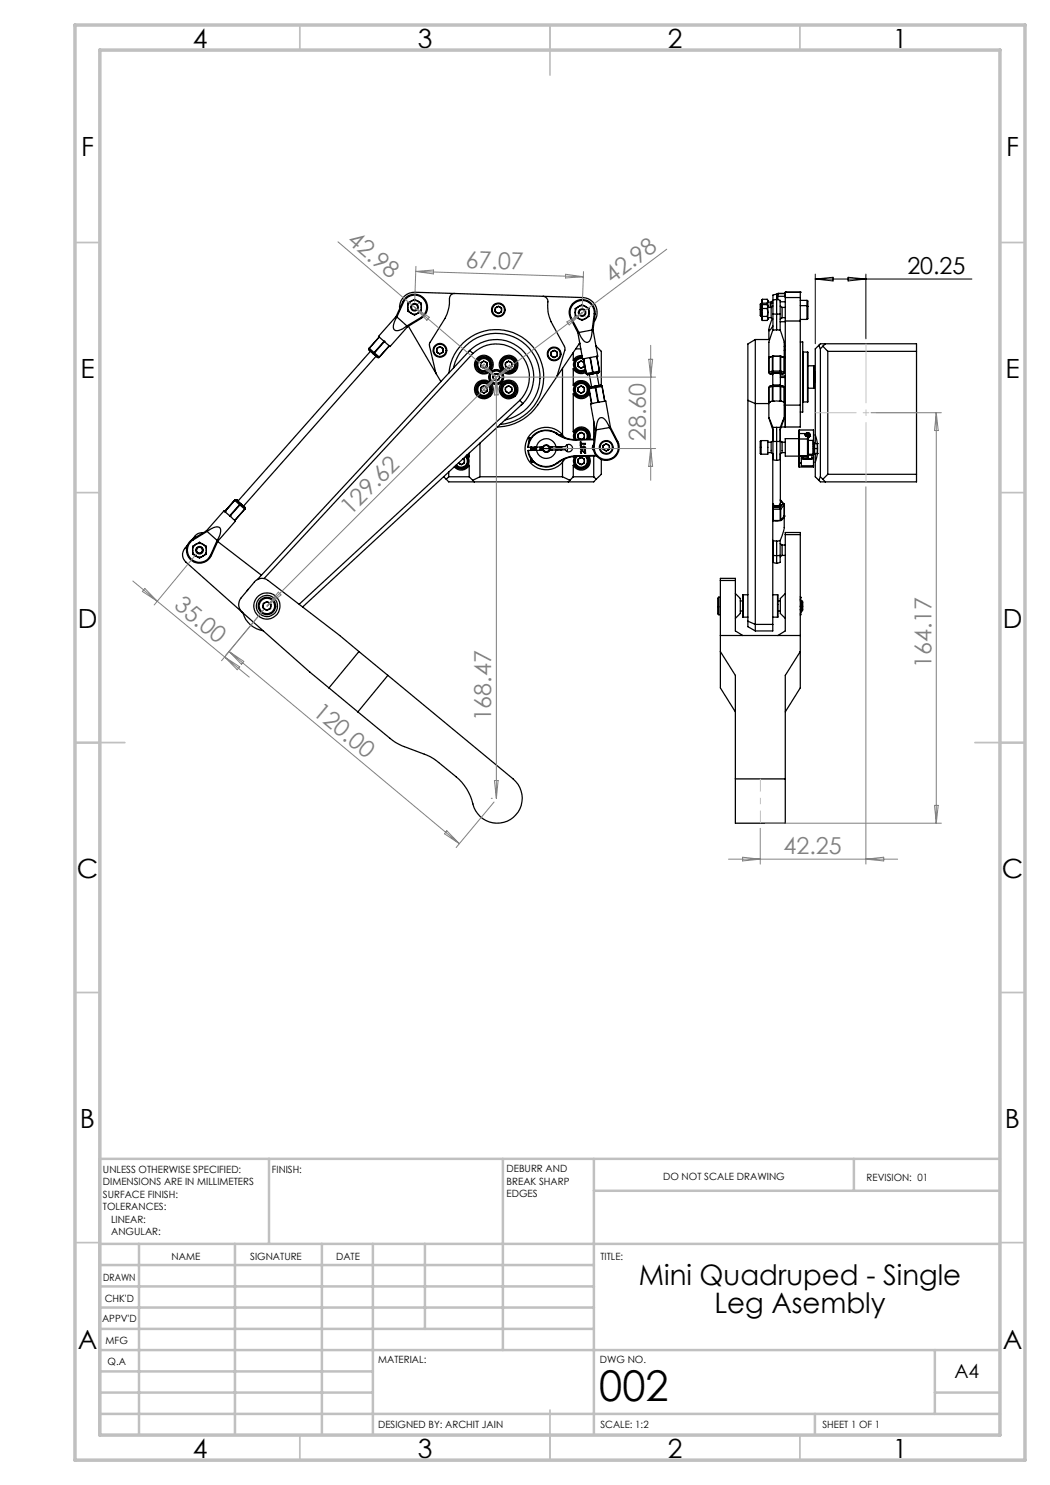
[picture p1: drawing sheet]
<svg xmlns="http://www.w3.org/2000/svg" width="210mm" height="297mm" viewBox="0 0 210 297" stroke-linecap="round" stroke-linejoin="round" font-family="sans-serif">
<g fill="none" stroke="#000" stroke-width=".25">
<path d="M90.9 58.7a1.11 1.11 0 0 0-1 1.6l-.2 1.5-.7 1.9-3.1 5.2 1.3 5.9M108.6 59.3a1.15 1.15 0 0 1 .9 1.6l.1 1.5 .6 1.9 2.8 5.3v.4l-1.7 5.5M152.5 59.9l-.1 .4M152.5 59.9h.9M153.4 59.9l.2 .4M155.3 58.8l-.7 .2v1.1M155.3 59.9l.7 .2v2.7M155.3 59.9l-.7 .2M155.3 58.8v1.1M155.3 59.9v2.9M155.3 58.8l.3 .1M155.6 59.3v.6"/>
<path d="M155.6 58.7h.1M155.6 58.7h1.5M155.6 59.3h1.5M155.6 58.7v.6M157.1 59.5v4.7M157.1 58.5h.1M157.1 58.5h3M157.1 58.5v1M157.1 59.5h3M160.1 59.5v4.7M160.1 58.5h.1M160.1 58.5v1"/>
<path d="M73.8 69.6l.1 .1M73.8 69.6l.1 .4M73.8 70l.8 .8M73.9 69.7v.3M73.9 70l.8 .7M73.9 69.7l.9 .8M73.9 70h-.1M74.1 70.3l-26.5 29.9M74.6 70.8l.9 .7M74.7 70.7l.8 .8M74.7 70.7l-.1 .1M74.8 70.5l.1 .1"/>
<path d="M74.8 70.5l-.1 .2M74.9 70.6l-.2 .1M74.9 70.6l.9 .8M75.2 71.3l-26.5 29.9M75.8 67.4h.1M75.8 67.4l-2 2.2M75.8 71.4l-.3 .1M75.8 67.4l1 .9M75.8 71.4h.1M75.8 67.4l-1.9 2.3M75.9 71.4l-.4 .1M76.8 68.3h.1"/>
<path d="M76.8 68.3l-2 2.2M76.9 68.3l.9 .9M76.9 68.3l-2 2.3M77.8 69.2h.1M77.8 69.2l-2 2.2M77.9 69.2l-2 2.2M79.2 63.3l-3.5 4 .1 .1M79.2 63.3l.2 .1M79.4 63.4l-.7 1.4a.89 .89 0 0 0 .2 1.2 .89 .89 0 0 0 1.2 0l1.3-.8M79.4 63.4l2 1.8M79.9 61.7a3 3 0 0 1 3.1-3.2l33.5 1a2.98 2.98 0 0 1 2.6 1.7 2.98 2.98 0 0 1-.3 3.1M80.5 60.4l.2 .1"/>
<path d="M80.5 60.4a2.6 2.6 0 0 1 4.1-.9 2.6 2.6 0 0 1-.4 4.2M80.5 60.4l-1.3 2.9M80.7 60.5a2.43 2.43 0 0 1 3.8-.9 2.43 2.43 0 0 1-.3 3.9M80.7 60.5l-1.3 2.9M81.4 65.2l.1 .1M81.5 61.5v.7l.7 .4M81.5 61.5a1.62 1.62 0 0 0 .7 1.1M81.5 65.3l-3.5 4-.1-.1M81.7 65.2l5.5 9.6M82.2 60.3a1.47 1.47 0 0 0-.7 1.2M82.2 60.3l-.7 .3v.9M82.2 60.3a1.43 1.43 0 0 1 1.4 0"/>
<path d="M82.2 60.3l.7-.4 .7 .4M82.2 62.6a1.43 1.43 0 0 0 1.4 0M82.2 62.6l.7 .4 .7-.4M83.6 60.3l.7 .3v.9M83.6 60.3a1.34 1.34 0 0 1 .7 1.2M84.2 63.5v.2M84.2 63.5l-2.8 1.7M84.2 63.7l-2.7 1.6M84.3 61.5a1.45 1.45 0 0 1-.7 1.1M84.3 61.5v.7l-.7 .4M87.2 74.8l1 1.5M87.3 69.7l.7-.4 .6 .4v.7l-.7 .4-.6-.4z"/>
<path d="M89.8 74.6a9.5 9.5 0 0 1 9.7-8.7 9.5 9.5 0 0 1 9.2 9.2 9.5 9.5 0 0 1-8.7 9.8M90.7 73.6a8.8 8.8 0 0 1 14.8-4.4 8.8 8.8 0 0 1-4.5 14.8M93.9 70.1a7.5 7.5 0 0 1 10.7 0 7.5 7.5 0 0 1 0 10.6M93.9 70.1l-.3 .4M93.9 70.1l.7 .6M93.9 70.1l-42.4 45.8M94.6 70.7a6.6 6.6 0 0 1 9.3 0 6.6 6.6 0 0 1 .1 9.4M94.6 70.7l-41.8 45M96.1 77.5l.6-.4 .7 .4v.7l-.6 .4-.7-.3zM96.1 72.6l.6-.4 .7 .3v.8l-.6 .4-.7-.4zM99 74.7l.7 .1 .3 .7-.5 .6-.7-.1-.3-.7zM99.1 61.6l.6-.4 .6 .4v.8l-.6 .3-.7-.4z"/>
<path d="M101.1 72.6l.6-.4 .6 .3 .1 .8-.7 .4-.6-.4zM101.1 77.5l.6-.4 .6 .4 .1 .7-.7 .4-.6-.3zM110.2 70.4l.6-.3 .7 .3-.1 .8-.6 .3-.6-.4zM111.3 75.5l-3.8 5.5a10.1 10.1 0 0 1-8 4.4M112.5 73.7v13.3M114.1 63.7l1.5 2.8M114.3 63.7h-.2M114.3 63.7l1.5 2.8M114.7 73.8l.5 .2M114.7 78.8l.5 .3M114.7 77a1.84 1.84 0 0 1 1.7-.9 1.84 1.84 0 0 1 1.6 1.3M114.7 73.8a1.81 1.81 0 0 0 2.5 .7"/>
<path d="M114.7 70.5v1.6M114.7 73.8v3.2M114.7 78.8v7.6M115 62.5a1.62 1.62 0 0 0 .7 1.2M115 62.5v.8l.7 .4M115.1 69.8h1.1M115.2 71.8l-.5 .3M115.2 71.8a1.57 1.57 0 0 0 0 2.2M115.2 76.8l-.5 .2M115.2 76.8a1.57 1.57 0 0 0 0 2.3M115.2 76.8a1.57 1.57 0 0 1 2.6 .8M115.2 74a1.53 1.53 0 0 0 1.9 .2"/>
<path d="M115.6 66.5l.9 5.3h.2M115.6 77.5l.6-.3 .7 .3v.8l-.7 .4-.6-.4zM115.7 61.3a1.47 1.47 0 0 0-.7 1.2M115.7 61.3l-.7 .4v.8M115.7 63.7l.7 .4 .7-.4M115.7 63.7a1.43 1.43 0 0 0 1.4 0M115.7 61.3a1.43 1.43 0 0 1 1.4 0M115.7 61.3l.7-.4 .7 .4M115.8 66.5h-.2M115.8 68.8h.2M116 68.6l-4.7 6.9M116.4 71.1a1.78 1.78 0 0 0-1.7 1"/>
<path d="M116.5 71.4h-.6l-.7 .4M116.5 71.5a1.37 1.37 0 0 0-1.6 1.7 1.37 1.37 0 0 0 2.2 .8M116.5 71.7a1.22 1.22 0 0 0-1.4 1.5 1.22 1.22 0 0 0 2 .6M116.7 71.8h.1M116.7 71.8l.5 2.9M116.7 71.8l.6 2.9M116.8 72.5l-.6-.3-.6 .3v.8l.6 .4 .7-.4v-.5M117.1 61.3l.7 .4v.8M117.1 61.3a1.34 1.34 0 0 1 .7 1.2M117.2 74.7h.1M117.2 74.7l.3 .2M117.3 74.7l.2 .2"/>
<path d="M117.8 77.7h.1M117.8 77.7l.5 3M117.8 62.5a1.45 1.45 0 0 1-.7 1.2M117.8 62.5v.8l-.7 .4M117.8 78a1.54 1.54 0 0 1-1 1.4 1.54 1.54 0 0 1-1.6-.3M117.8 77.7l.6 3M117.9 74.9l.4 2.5M117.9 78.6a1.81 1.81 0 0 1-1.6 1.1 1.81 1.81 0 0 1-1.6-.9M118 77.5l-.2 .2M118 77.4v.1M118 71.5h.1M118 71.5l-1.2 .3"/>
<path d="M118 71.5l.5 3M118.1 71.5l.5 3M118.4 66l-.2 1.6a.88 .88 0 0 1-.7 .9 .88 .88 0 0 1-1-.7l-.7-1.3M118.4 66l-2.6 .5M118.5 74.5l.1 .2M118.5 74.5h.1M118.5 74.5l-1.2 .2M118.6 74.5v.2M118.6 66l1 5.3h-.2M118.6 66h-.2M118.6 74.7l-1.1 .2M118.9 62.8h.1"/>
<path d="M118.9 62.8a2.43 2.43 0 0 0-2.9-2.7 2.43 2.43 0 0 0-1.7 3.6M118.9 62.8l-.5 3.2M119 62.8a2.61 2.61 0 0 0-3-2.9 2.61 2.61 0 0 0-1.9 3.8M119 62.8l-.4 3.2M119.1 77.3l.1 .2M119.1 77.3v.2M119.1 77.5l.5 3M119.1 77.2l-1.1 .3M119.1 77.5l-1.3 .2M119.1 77.2v.1M119.2 77.5h-.1M119.2 77.5l.5 3"/>
<path d="M119.2 69.2l1.1 1.1v6.8M119.2 69.2v.1M119.3 71.3l-1.2 .2M119.3 74.6l.5 2.5M119.3 71.3l.6 2.9M119.4 71.3h-.1M119.4 71.3l.5 2.9M119.7 74.5l-2.2 .4M119.7 74.5l-1.1 .2M119.9 74.2l-.2 .3M119.9 74.2h.1M119.9 74.2l-1.3 .3"/>
<path d="M120.2 77.1l.2 .2M120.2 77.1l-1.1 .2M120.2 77.1l-1.1 .1M120.4 77.3h.1M120.4 77.3l.5 3M120.4 77.3l-1.2 .2M120.4 77.3l.6 2.9M151.1 67.9v12.8M151.1 67.9l-1.5 .9v11.3M151.1 67.9h2.8M152 61.9v1.2l.2 .1M152.2 61.8v1.4"/>
<path d="M152.2 60.7v1.1M152.2 60.7l-.2 .2v1M152.2 61.8h.2M152.2 63.2h.2M152.2 61.8l-.2 .1M152.2 60.7h.2M152.4 61.3l.1 .4M152.4 63.7l.1 .4M152.4 62.5l.1 .8M152.4 62.5v1.2M152.4 61.3v1.2M152.4 61.1v.2"/>
<path d="M152.4 60.3l.1 .3M152.4 60.3v.8M152.5 60.9l-.1 .4M152.5 63.3l-.1 .4M152.5 61.7l-.1 .8M152.5 60.9l-.1 .2M152.5 61.7h.9M152.5 60.9h.9M152.5 64.1h.9M152.5 63.3h.9M152.5 60.6l-.1 .5M152.5 60.6h.9"/>
<path d="M153.4 63.3l.2 .4M153.4 60.9l.2 .4M153.4 61.7l.2 .8M153.4 60.9l.2 .2M153.4 60.6l.1 .5M153.6 62.5l-.2 .8M153.6 62.5v1.2M153.6 61.3l-.2 .4M153.6 61.3v1.2M153.6 63.7l-.2 .4M153.6 61.1v.2M153.6 60.3v.8"/>
<path d="M153.6 60.3l-.2 .3M153.6 63.5h.6M153.6 61.5h.6M153.6 60.4h.6M153.8 74.5l.2 .2M153.8 71.5h.1M153.8 71.5v3M153.8 77.5l-.1 3M153.8 66v1.9M153.8 77.5v6M154 74.7h.1M154 74.7v.1"/>
<path d="M154 74.8l.6 .1M154.2 60.6v.9M154.2 60.6l-.1 .1v.8M154.2 60.6h.4M154.2 63.5l.4 .3M154.2 61.5v2M154.2 60.4v.2M154.4 63.7v.2a3.7 3.7 0 0 0-.6 2.2l.8-.9M154.5 74.2l.2 .3M154.5 74.2h.1M154.5 71.3h.1M154.5 71.3l-.7 .2"/>
<path d="M154.5 77.3h.1M154.5 71.3v2.9M154.5 77.3v3M154.5 74.2l-.7 .3M154.5 77.3l-.7 .2M154.6 74.8l.4-.2 1.1 .2M154.6 74.8l.3-.2 1.2 .2M154.6 74.8v2.2M154.6 61.2l-.4 .3M154.6 60.1l-.4 .3M154.6 74.2l.1 .3M154.6 71.3h-.1"/>
<path d="M154.6 71.3h.1M154.6 62.8h.7M154.6 60.1v2.7M154.6 71.3h1.4M154.6 66l-.8 2.4v6.1M154.6 62.8v3.2M154.6 71.3v2.9M154.6 77.3v2.9M154.6 74.2h1.4M154.6 77.3h1.4M154.6 77.1l-.7 .2-.1 .2M154.7 77.1l-.1 .2"/>
<path d="M154.7 77.1l-.2 .2M154.7 77.1h1.3M154.7 74.5v.1M154.7 77v.1M154.7 74.5h1.3M154.7 74.5l-.7 .2M154.7 74.6l-.7 .2M154.7 77l-.7 .3M154.7 74.6h1.3M154.7 77h1.3M155.3 66h-.7M155.3 66h.7"/>
<path d="M155.3 62.8v3.2M156 77.1v.2M156 77.1l.1 .2M156 74.5v.1M156 77v.1M156 77l.6 .3M156 74.5l.6 .2M156 74.6l.6 .2M156 77.1l.7 .2 .1 .2M156 61.2l.4 .3M156 74.2v.3M156 74.2h.1"/>
<path d="M156 71.3h.1M156 62.8h-.7M156 66l.8 2.4v6.1M156 77.3h.1M156 62.8v3.2M156 71.3v2.9M156 77.3v2.9M156 64.3h1.1M156 60.4h1.1M156.1 74.8v2.2M156.1 75.2h1M156.1 75.5h1"/>
<path d="M156.1 74.2l-.1 .3M156.1 71.3h.1M156.1 71.3l.7 .2M156.1 71.3v2.9M156.1 77.3v3M156.1 74.2l.7 .3M156.1 77.3l.7 .2M156.4 63.5l-.4 .3M156.4 61.5v2M156.4 63.5h.7M156.4 61.5h.7M156.6 74.7h.1"/>
<path d="M156.6 74.7v.1M156.6 74.8l-.5 .1M156.8 74.5l-.2 .2M156.8 71.5h.1M156.8 74.5h.1M156.8 71.5l.1 3M156.8 77.5l.1 3M156.8 77.5v6M156.8 69.3h.3M156.8 70.1h.3M157.1 64.2v21.2M157.1 64.2h3"/>
<path d="M160.1 68.4h.4v14h-.4M160.1 61.1h1.3M160.1 63.9h1.3M160.1 60.1h1.3M160.1 64.2v16.8M160.6 70.4h-.1M160.6 70.4v10M160.6 70.4h.9M161.4 61.1v2.8M161.4 60.1v1M161.4 60.1l.2 .1v1.1M161.4 61.1l.2 .2"/>
<path d="M161.5 70.4v10M161.6 61.3v2.4l-.2 .2M161.6 77.6h1.2M161.6 73.2h1.2M162.8 73.2v4.4M162.8 75.4h.1M162.8 74.3v.1M162.8 75.1h.1M162.8 75.7h.1M162.8 74.4h.1M162.9 76.4l-.1 .1M162.9 74.4v1"/>
<path d="M162.9 75.4v1M162.9 76.4h.2M162.9 74.4h.2M162.9 75.4h.2M163.8 69.1l.3 .7M164.1 69.8v25.6M164.6 69.2l1 1.1M164.6 69.2l-.5 .6M165.1 68.8l-.5 .4M165.6 70.3v24.6M165.6 70.3h17.7M47.3 100h.1"/>
<path d="M47.3 100l.9 .7M88.7 95.4l.6 .4M89.3 95.8l.4 .6h29l.5-.6M89.7 95.4h4.1M89.7 95.4l-.4 .4M89.7 94.4v1M91.1 93.2a1.58 1.58 0 0 0 2.2 .1M91.7 92.6a.63 .63 0 0 0 1 .1 .63 .63 0 0 0-.1-1l.3 .1v.8l-.6 .4-.6-.4M93.1 91.3a1.23 1.23 0 0 1 0 1.8 1.23 1.23 0 0 1-1.8-.1M93.2 91.2a1.36 1.36 0 0 1 0 2 1.36 1.36 0 0 1-2-.1M93.5 90.9l.3 .5M93.8 93.1l-.5 .2"/>
<path d="M93.8 91.4l-.5-.4a1.57 1.57 0 0 1 0 2.3M93.8 93.1a1.82 1.82 0 0 1-3 .3M93.8 95.4l1.1 1M93.8 90.6v.8M93.8 93.1v2.3M96 88.6v6.8M96 95.4l-1.5 .7M96 95.4h16.5M104 80.1l-44.2 40.8M104 80.1l.6 .6M104.6 80.7l-.5 .4M104.6 80.7l-44.1 40.7"/>
<path d="M105.7 90.1a3.6 3.6 0 0 0 5.8 2.4M105.7 90.1h-.1a2.97 2.97 0 0 0 1.1 2.3 3.7 3.7 0 0 0 4.8 .2M105.8 87.6h.4M105.8 87.6v.8M106.2 89.7h.1M106.2 89.5v.2M106.2 89.7v.4M106.2 89.9l.1 .1M106.2 89.5l.1 .1-.1 .1M106.2 89.9h.1M106.2 89.5h.1M106.2 87.6h-.4"/>
<path d="M106.2 90.1h.1M106.2 91.6h.1M106.3 92.1h.1M106.3 92.3l.1 .1M106.3 91.9h.1M106.3 92.3h.1M106.3 89.6h.1M106.3 89.7v.1M106.3 90h.1M106.3 90l-.1 .1M106.3 89.4l-.1 .1M106.3 92.4l.5 .1"/>
<path d="M106.4 92.2h-.1M106.4 92l-.1 .1M106.4 92.1v.1M106.4 92.1h-.1M106.4 92.4h-.1M106.4 92.4h.1M106.5 92.1h-.1M106.5 92.2h-.1M106.6 92.2l-.3 .1M106.7 92.3l-.3 .1M106.7 92.4h-.3M106.8 92.4h-.5"/>
<path d="M107.1 89.6l-.9 .1M107.1 89.7l.1 .1-1 .1M107.1 89.5h.1M107.1 89.7l-.9 .1M107.1 89.4v.1M107.1 90.1h-.2M107.1 89.5l-.8 .1M107.1 89.9l.1 .1M107.1 90v.1M107.1 89.6v.1M107.1 89.9l-.8 .1M107.1 89.8v.1"/>
<path d="M107.2 89.8l-.9 .2M107.2 89.6h-.1M107.2 89.6l-1 .1M107.2 89.7l-1 .2M107.2 89.5l-1 .2M107.2 90l-.1 .1M107.2 89.6h.1M107.2 90l-1 .1M107.2 90h.1M107.3 89.4l-1.6 .1M107.3 90.1h-1.6M108 89.4l.2 .3"/>
<path d="M108.2 89.7l-.2 .3h.2M108.2 89.7h.1M108.2 89.7l.1 .4M108.3 89.4l-.1 .3M108.6 89.7a.64 .64 0 0 0 .7 .6 .64 .64 0 0 0 .6-.6M108.6 89.7h1.3M109.3 89.1a.74 .74 0 0 1 .6 .6M109.3 89.1a.68 .68 0 0 1 .7 .6 .68 .68 0 0 1-.7 .7 .68 .68 0 0 1-.7-.7M109.3 89.1a.66 .66 0 0 0-.7 .6M110.2 89.4v.3M110.2 89.4l.3 .1-.2 .2M110.2 89.7v.3"/>
<path d="M110.2 89.7h.1M110.3 89.7l.2 .1v.2M111.2 90a1.96 1.96 0 0 1-1.9 1.7 1.96 1.96 0 0 1-2-1.6M111.2 89.4l1.9-.1a.76 .76 0 0 1 1.1-.3 .76 .76 0 0 1 0 1.2 .76 .76 0 0 1-1.1-.2h-1.9M111.2 89.4a1.99 1.99 0 0 0-2-1.7 1.99 1.99 0 0 0-1.9 1.7M111.2 89.4h-1.3a.79 .79 0 0 0-1.4 0h-1.2M111.2 90h-1.3a.76 .76 0 0 1-1.3 .1h-1.3M111.2 86.6l.2 .1M111.3 89.5h.1M111.3 89.7h.1M111.3 89.9h.1M111.3 89.6v.1"/>
<path d="M111.3 89.8v.1M111.4 86.8a3.6 3.6 0 0 0-5.7 2.7M111.4 86.8a6.3 6.3 0 0 0 3.8 1.2M111.4 89.4h-.1M111.4 89.6h-.1M111.4 89.7l-.1 .1M111.4 89.4h.1M111.4 89.9v.1M111.4 89.5v.1M111.4 86.7a3.7 3.7 0 0 0-5.8 2.8h.1M111.4 86.7v.1M111.4 86.7a6.1 6.1 0 0 0 3.8 1.2"/>
<path d="M111.5 92.5v.1M111.7 89.4h-.3M111.8 87h.4h-.2M112.1 87l-.1 .1M112.1 87.1h.2M112.1 87.1h.1M112.1 87.2h.1M112.2 89.5h.1M112.2 89.7h.1l-1 .1M112.2 89.8l.1 .1M112.2 89.6v.1M112.2 89.8h.1"/>
<path d="M112.2 89.5l-.8 .1M112.2 89.7l-.8 .1M112.2 89.8l-.8 .2M112.2 89.4l-.8 .1M112.2 89.6l-.8 .1M112.2 89.8l-.8 .1M112.2 87h-.1M112.2 89.4v.1M112.2 89.4l.1 .1M112.3 87.2h-.2M112.3 87.1h.1M112.3 89.6l.1 .1"/>
<path d="M112.3 89.8h.1M112.3 89.4h-.1M112.3 89.6h-.1M112.3 89.7l-.1 .1M112.3 89.7h.1M112.3 89.3l-1 .2M112.3 89.5l-1 .1M112.3 89.9h.1M112.3 89.4l-1 .1M112.3 89.6l-1 .1M112.3 89.7l-1 .2M112.3 90h-.2"/>
<path d="M112.3 90h.1M112.3 89.3v.1M112.3 89.5v.1M112.3 89.9v.1M112.3 89.3l.1 .4M112.4 89.7l-.1 .2M112.5 87a4.2 4.2 0 0 0-6.2-.4 4.2 4.2 0 0 0 0 6.2 4.2 4.2 0 0 0 6.2-.3M112.5 95.4l1.5 .7M112.5 92.5v2.9M112.5 87l.4 .5M113 91.8l-.5 .7M113.4 88.9l.1 1.4"/>
<path d="M114 96.1l-.3 .3M114.7 93.1l.5 .2M114.7 86.4a1.81 1.81 0 0 1 2.3-.8 1.81 1.81 0 0 1 .9 2.3M114.7 95.4h4M114.7 91.3v.1M114.7 93.1v2.3M114.7 95.4l-.7 .7M115 91.3a1.5 1.5 0 0 0 .2 2M115.2 86.1l-.5 .3M115.2 86.1a1.5 1.5 0 0 0-.3 1.8M115.2 86.1a1.55 1.55 0 0 1 2-.2 1.55 1.55 0 0 1 .5 2M115.2 87.9v.1"/>
<path d="M115.3 91.2a6.6 6.6 0 0 0-3.8 1.3M115.3 91.3a6.7 6.7 0 0 0-3.8 1.3M115.3 91.2v.1M115.6 91.8l.6-.3 .7 .3v.8l-.7 .4-.6-.4zM116.1 88.4h.1v.3h.9v.1h-.9v.3h-.1zM116.1 89.3h.1v.4h.3l.1-.4h.4l.1 .3v.2h-.2v-.3a.25 .25 0 0 0-.3 0 .25 .25 0 0 0 0 .3h-.5zM116.2 87.9l-.6-.3v-.7l.6-.4 .7 .4v.7l-.6 .3M116.2 90.1l.4 .1 .4 .3 .1-.5v.7h-.1a.52 .52 0 0 0-.8-.3l.1 .3-.2-.1zM117 91.2a1.23 1.23 0 0 1 .2 1.8 1.23 1.23 0 0 1-1.8 .1 1.23 1.23 0 0 1 .1-1.8M117.2 91.2a1.38 1.38 0 0 1 0 2 1.38 1.38 0 0 1-1.9 0 1.38 1.38 0 0 1 0-1.9M117.3 87.9a1.21 1.21 0 0 0-1.1-1.9 1.21 1.21 0 0 0-.9 1.9M117.4 87.9a1.37 1.37 0 0 0-1.2-2.1 1.37 1.37 0 0 0-1.1 2.1"/>
<path d="M117.5 91.2a1.56 1.56 0 0 1-.2 2.2 1.56 1.56 0 0 1-2.1-.1M117.8 91.2a1.8 1.8 0 0 1-.6 2.6 1.8 1.8 0 0 1-2.5-.7M118.3 80.7h-.2l1 5.3M118.3 80.7h.1M118.4 80.7h.1M118.7 89l-.1 .1a.78 .78 0 0 0 .1 1M118.7 89.1l.2 .1M118.7 84.2v3.6M118.7 91.2v4.2M118.7 95.4l.5 .4M118.8 87.8l-3.6 .1M118.8 87.9l-3.6 .1"/>
<path d="M119.1 86l-.4 3.1M119.2 91.1l-3.9 .1M119.2 86h-.1M119.2 86l-.3 3.2M119.3 91.2l-4 .1M119.6 80.5h.1M119.6 80.5l-1.2 .2M119.7 80.5h.1M120.3 91.9v3l-1.1 .9M120.6 89.1l.6-.3 .7 .3v.7l-.7 .4-.6-.4zM120.9 80.3h.1M120.9 80.3l-1.2 .2"/>
<path d="M121 80.2h.1l1 5.3M121 80.2l-.1 .1M121.9 85.5l-.7-1.4a.89 .89 0 0 0-1-.6 .89 .89 0 0 0-.7 1l-.3 1.5M121.9 85.5l-2.7 .5M121.9 85.5l1.5 2.8M122.1 85.5h-.2M122.1 85.5l1.4 2.8M123.4 88.3a2.42 2.42 0 0 1-1.7 3.6 2.42 2.42 0 0 1-2.8-2.7M123.4 88.3h.1M123.5 88.3a2.59 2.59 0 0 1-1.8 3.7 2.59 2.59 0 0 1-3-2.9M149.6 80.1l1.5 .6M149.6 80.1v44.1"/>
<path d="M151.1 80.7h2.7M151.1 80.7v44.2M152.2 88.1v2.7M152.2 88.1h1.4v2.7h-1.4M152.2 88.1l-.2 .2v2.4l.2 .1M153.6 90.5h.6M153.6 88.4h.6M153.8 80.5h.1M154.2 90.5l.4 .3M154.2 88.4v2.1M154.5 80.3l-.7 .2M154.5 80.3h.1"/>
<path d="M154.6 85.9v2.3M154.6 90.8v34.1M154.6 88.3v3.6l.7 .2M154.6 88.2l-.4 .2M154.6 88.3h.7M154.6 80.2l-.1 .1M154.6 80.2h1.4M154.6 85.5l-.8-2 .8 2.5M154.6 80.2h.1M154.6 85.5v2.8M155.3 88.3h.7M155.3 85.5h.7"/>
<path d="M155.3 85.5h-.7M155.3 88.3v3.8M155.3 85.5v2.8M156 88.3v3.6l-.7 .2M156 88.2l.4 .2M156 80.2l.1 .1M156 85.5l.8-2-.8 2.5M156 80.2h.1M156 85.5v2.8M156.1 100h.1M156.1 90.8v9.9M156.1 80.3l.7 .2"/>
<path d="M156.1 80.3h.1M156.4 90.5l-.4 .3M156.4 88.4v2.1M156.4 90.5h.7M156.4 88.4h.7M156.8 80.5h.1M156.8 81h3.3M159.8 92.5v.9h.1M159.8 87.7h-2.7v3.5h2.7M159.8 87.7v3.5M159.8 91l.1 .2M159.8 91.2l.1 .1"/>
<path d="M159.8 92.5l.1 .1M159.8 91.2v1.3M159.8 86.8v.9M159.9 87.8l-.1 .1M159.9 86h-.1v.8M159.9 87.8v3.4M159.9 91.3v1.3M159.9 86.7l-.1 .1M159.9 86h2.8v2.2M159.9 86.7v1.1M159.9 86v.7M159.9 92.6v.8"/>
<path d="M159.9 87.8h1.6M159.9 91.2h1.6M159.9 91.3h1.6M159.9 91.2v.1M159.9 92.6h.4M159.9 86.7h1.4M160.1 81v4.4h-3.9M160.3 92.6v.6h2.4M160.5 80.4h.1M160.6 91.8h.1M160.6 91.6v.2M160.6 80.4h.9"/>
<path d="M160.7 91.9h1.6zM161 87h.1M161 86.8h.1M161 86.8l.1 .1M161 86.8l1 .1M161.1 86.8l.9 .1M161.1 87h.8M161.1 87h.1M161.1 91.9h.9M161.1 87.1h.1M161.1 86.9l-.1 .1M161.1 86.9l.5 .1"/>
<path d="M161.1 87.1l.2 .1M161.1 86.9h.8M161.1 86.9h.1M161.1 87l.1 .1M161.2 87.1h-.1M161.3 86.7l-.2 .1M161.3 86.7h.1M161.3 86.7l.5 .1M161.3 86.6h.1M161.3 86.6l.1 .1M161.3 86.6h.5M161.3 91.9h.1"/>
<path d="M161.4 86.6h.3M161.4 86.7h-.1M161.4 86.7h.3M161.5 87.8l.1 .1M161.5 87.8v3.4M161.5 91.3v.3M161.5 91.6h-1.2v1M161.5 87.2v.6M161.5 91.2v.1M161.5 87.5h.2M161.6 88l.1 .1M161.6 87.9v3.1"/>
<path d="M161.6 91l-.1 .2M161.6 91.2l-.1 .1M161.6 91.2l-.1 .4M161.6 87.2h.1M161.6 87.2v.1M161.6 87.4l.1 .1h-.1M161.6 87.3h.4M161.6 91v.2M161.7 90.9l-.1 .1 .1-.1M161.7 88.1v2.8M161.7 90.9h.9M161.7 88.1h.9"/>
<path d="M161.7 90.9h.1M161.7 87.5h-.1M161.7 86.7l.1 .1M161.7 86.6h.1M161.7 87.4h-.1M161.7 91.9h.1M161.8 87.5l-.2 .1M161.8 86.8l.2 .1M161.8 86.6l-.1 .1M161.9 87.2v.1M161.9 87h-.8M161.9 87l-.7 .1"/>
<path d="M161.9 87h.1M161.9 87l.1 .1M161.9 87l-.8 .1M161.9 87.2l-.3 .1M161.9 87.2h-.4M161.9 87.3a.39 .39 0 0 0-.3 .2 .39 .39 0 0 0 0 .4M161.9 87.3h.1M161.9 86.9v.1M162 86.9h-.1M162 87.1l-.9 .1M162 86.9h.1M162 87.1h.1"/>
<path d="M162.4 91v.8h-1.8M162.4 91.6h.3M162.4 91h.3M162.6 88.1h.1v2.7M162.6 88.1v2.8M162.6 90.9h.1M162.7 90.8l-.1 .1M162.7 93.2v.2h-2.8M162.7 91v.6M162.7 90.9h-1.1l.8 .1M162.7 89.6l.1 .1M162.7 90h.1"/>
<path d="M162.7 89.2l.1 .2M162.7 90l.1 .1M162.7 89.1h.1M162.7 90.3h.1M162.7 88.9l.1 .1M162.7 88.8h.1M162.7 88.7l.1 .1M162.7 88.6l.1 .1M162.7 88.5l.1 .1M162.7 89.7h.1M162.7 90.8v.2M162.7 91.6v1.6"/>
<path d="M162.7 89.4h.1M162.8 88.6l.1 .1M162.8 89.7h.1M162.8 89.7l-.1 .1M162.8 89.4h-.1M162.8 89.4v.3M162.8 89.7v.3M162.8 89.4h.1M162.8 90.1l-.1 .1M162.8 89.1v.3M162.8 90.1v.2M162.8 89.1h.1"/>
<path d="M162.8 88.8v.2M162.8 88.8h.1M162.8 88.7v.1M162.8 88.6v.1M162.8 88.6h.1M162.8 90.8h.1M162.8 90.6v.1M162.8 90.6h.1M162.8 90.4v.2M162.8 90.3v.1M162.8 90.4l-.1 .1M162.8 90.6h-.1"/>
<path d="M162.8 90.6l-.1 .1M162.8 90.7l-.1 .1M162.8 90.8l-.1 .1M162.9 90.7l-.1 .1M162.9 88.7v1M162.9 89.7v1M162.9 89.7h.6M162.9 90.7h.6M162.9 88.7h.6M163.1 87a8.3 8.3 0 0 1 0 5.5M163.1 87v1.7M163.1 90.7v1.8"/>
<path d="M163.1 87v-17.2l1-1h19.2v27.6h-19.2l-1-1v-2.9M163.5 90.7h.1M163.5 88.7h.1M163.5 89.7h.1M163.5 89.7v1M163.5 88.7v1M164.1 95.4l.5 .4M164.1 95.4l-.3 .7M164.6 95.8l.5 .6M165.6 94.9h17.7M165.6 94.9l-1 .9M37.5 109a2.41 2.41 0 0 0-.8 2.8l.5 .6 11.2 10"/>
<path d="M38.5 110a1.34 1.34 0 0 0 .7 1.2M38.5 110v.8l.7 .4M38.6 107.8l.1 .1M38.6 107.8a2.6 2.6 0 0 0-.4 4.2 2.6 2.6 0 0 0 4.1-.9M38.7 107.9a2.42 2.42 0 0 0-.5 3.9 2.42 2.42 0 0 0 3.9-.7M39.2 108.9a1.43 1.43 0 0 1 1.4 0M39.2 111.2a1.43 1.43 0 0 0 1.4 0M39.2 108.9a1.33 1.33 0 0 0-.7 1.1M39.2 108.9l.7-.5 .7 .5M39.2 108.9l-.7 .4v.7M39.2 111.2l.7 .4 .7-.4M40.6 108.9l.7 .4v.7"/>
<path d="M40.6 108.9a1.28 1.28 0 0 1 .7 1.1M40.7 106.5a2.29 2.29 0 0 0-2.3 1.4M41.3 110a1.28 1.28 0 0 1-.7 1.2M41.3 110v.8l-.7 .4M41.3 106.2l.1 .1M41.3 106.2l-2.7 1.6M41.4 106.3l1.3-.8a.89 .89 0 0 1 1.2 0 .89 .89 0 0 1 .2 1.2l-.7 1.4M41.4 106.3l2 1.8M41.4 106.3l-2.7 1.6M42.1 111.1h.2M43.4 108.1l.2 .1M43.4 108.1l-1.3 3"/>
<path d="M43.5 108.3l8.8 6.7M43.6 108.2l-1.3 2.9M44.9 102.3l-.1-.1-3.5 4M44.9 102.3h.1M45 102.3h.1M45 102.3l.9 .8M45.9 103.1l.1 .1M45.9 103.1h.1M46 103.2h.1M46 103.2l1 .9M46.9 100l.1 .1M46.9 100h.1"/>
<path d="M46.9 100l-2 2.3M47 104.1h.1M47 100.1l-2 2.2M47 100.1l.9 .8M47 104.1l.1 .1-3.5 4M47.3 100l-.3 .1M47.3 100h-.4M47.3 100l1.7 1.5M47.9 100.9l.1 .1M47.9 100.9l-2 2.2M48 101l-2 2.2M48 101l.9 .8"/>
<path d="M48.1 100.7l-.2 .2M48.1 100.7l-.1 .3M48.2 100.7h-.1M48.2 100.7l.8 .8M48.9 101.8h.1M48.9 101.8l-1.9 2.3M49 101.5l-.1 .3M49 101.5v.3M49 101.8l-2 2.3M49.6 117.9l-.2 .2M143.8 119.4v3.5M143.8 119.4l-.3 .3v3.1l.3 .1"/>
<path d="M143.8 119.4h.3M144.1 116.1v-.4h3v.4M144.1 116.1v21.5l3 4.8M144.1 116.1h3M147.1 118.7l1 1v3l-1 1M147.1 116.1v10.1l1.5 .9M148.6 119v4.4M148.6 119h1M154.6 100.7a.83 .83 0 0 0 .7 .5 .83 .83 0 0 0 .8-.5 .82 .82 0 0 1-.8 .5 .82 .82 0 0 1-.7-.5zM154.6 104.1h.1M154.6 101.8h.1M154.6 119h.9"/>
<path d="M154.6 101.3l.1 .2M154.6 100.7v.2M154.6 112.5l.7 .1M154.6 104.1l.5 .1 .9-.1M154.6 108.1l.7 .1M154.6 111.1h.7M154.6 108.1v4.4v-1.4M154.6 101.8h1.4M154.6 101.8v2.3M154.6 108.1v3M154.6 104.1h1.4M154.7 101.5l-.1 .3"/>
<path d="M154.7 101.5l-.1 .1M154.7 101.5h1.3M155.3 111.1v1.5M155.3 108.2v2.9M155.5 119v4.4M156 101.5v.3M156 101.5l.1 .3M156 111.1v1.4l-.7 .1M156 108.7l.4 .3M156 104.1h.1M156 108.1l-.7 .1M156 111.1h-.7"/>
<path d="M156 101.8v2.3M156 108.1v3M156.1 100.1l.5 .6M156.1 100l.7 .8M156.1 101.8h-.1M156.1 104.1h-.1M156.1 104.1h.1M156.1 101.8v2.3M156.4 111.1l-.4 .3M156.4 109v2.1M156.4 111.1h.7M156.4 109h.7"/>
<path d="M156.6 100.7l.2 .3M156.6 100.7l.2 .1M156.6 100.7l-.6 .8M156.6 100.7h.1M156.8 100.8l.1 .2M156.8 103.2h.1M156.8 103.2a1.06 1.06 0 0 1-.7 .9M156.8 101v4.7l-.8 2.4M156.8 101l-.7 .8M156.8 103.2l-.7 .9M156.9 101l-.1 2.2M156.9 101h-.1"/>
<path d="M157.1 118.7l-1 1v3l1 1M157.1 106.9v-.4h3v.4M157.1 106.9v19.3l-1.5 .9M157.1 106.9h3M160.1 119.9l.1 .7M160.1 119.3l.1 .2M160.1 106.9v30.7l-3 4.8M160.1 119.4l.1 .1M160.2 119.5v1.1M160.2 119.5l-.1 .1M48.4 122.4a2.01 2.01 0 0 1-.2-2.8l2.7-3.2a1.93 1.93 0 0 1 2.7-.3l14.3 11 3.9 3.2M48.4 122.4l13.5 12 9.7 8"/>
<path d="M48.5 122.5a5.1 5.1 0 0 0 4.1 3.6M52.7 120.7l.7-.4 .8 .5-.1 .9-.8 .4-.7-.5zM71.8 130.3l-6 7.3M71.8 130.3l5.8 4.8M77.6 135.1l25 20.7a5 5 0 0 1-.9 8.3 5 5 0 0 1-7.3-4.1l-1.1-2.2-.9-1.3-1.2-1.1-3.5-2.9a9.1 9.1 0 0 0-2.8-1.7l-4-1.5a9.1 9.1 0 0 1-2.9-1.6l-6.4-5.3M77.6 135.1l-6 7.3M143.8 122.9h.3M144.1 130.3l3 4.8v20.7M144.1 127.1h16M148.1 122.2h.5M148.1 120.2h.5M148.6 123.4h1"/>
<path d="M149.6 124.2v1.1l1.5 .9M149.6 124.2l1.5 .7M151.1 124.9v1.3M151.1 124.9h3.5M154.6 124.9v1.3h-3.5M154.6 123.4h.9M155.6 122.2h.5M155.6 120.2h.5M160.1 121.9l.1 .5M160.1 130.3l-3 4.8v20.7M160.1 123h.1M160.2 120.6l-.1 .8"/>
<path d="M160.2 120.6v1.8M160.2 122.4v.5M160.2 122.9l-.1 .1M160.2 122.2h.2M160.2 120.2h.2M160.2 122.4l-.1 .4M160.4 120.2v2M160.4 120.2l.1 .2v1.6l-.1 .2M147.1 155.8v8.8h10v-8.8M147.1 155.8h10"/>
<circle cx="82.9" cy="61.4" r=".74"/>
<circle cx="82.9" cy="61.5" r=".61"/>
<circle cx="88" cy="70.1" r="1.38"/>
<circle cx="88" cy="70.1" r=".64"/>
<circle cx="88" cy="70.1" r="1.22"/>
<circle cx="96.8" cy="77.9" r="1.63"/>
<circle cx="96.8" cy="72.9" r="1.63"/>
<circle cx="96.8" cy="72.9" r="1.37"/>
<circle cx="96.8" cy="77.9" r=".64"/>
<circle cx="96.8" cy="77.9" r="1.88"/>
<circle cx="96.8" cy="77.9" r="1.22"/>
<circle cx="96.8" cy="72.9" r="1.22"/>
<circle cx="96.8" cy="72.9" r=".65"/>
<circle cx="96.8" cy="72.9" r="1.88"/>
<circle cx="96.8" cy="77.9" r="1.36"/>
<circle cx="99.2" cy="75.4" r="1.22"/>
<circle cx="99.2" cy="75.4" r="1.5"/>
<circle cx="99.3" cy="75.4" r=".64"/>
<circle cx="99.3" cy="75.4" r="1.38"/>
<circle cx="99.7" cy="62" r=".64"/>
<circle cx="99.7" cy="62" r="1.37"/>
<circle cx="99.7" cy="62" r="1.22"/>
<circle cx="101.7" cy="77.9" r="1.37"/>
<circle cx="101.7" cy="72.9" r="1.37"/>
<circle cx="101.7" cy="77.9" r=".64"/>
<circle cx="101.7" cy="77.9" r="1.22"/>
<circle cx="101.7" cy="72.9" r="1.22"/>
<circle cx="101.7" cy="72.9" r="1.88"/>
<circle cx="101.7" cy="77.9" r="1.88"/>
<circle cx="101.7" cy="72.9" r=".65"/>
<circle cx="101.7" cy="72.9" r="1.62"/>
<circle cx="101.7" cy="77.9" r="1.62"/>
<circle cx="110.8" cy="70.8" r="1.22"/>
<circle cx="110.8" cy="70.8" r=".65"/>
<circle cx="110.8" cy="70.8" r="1.39"/>
<circle cx="116.2" cy="77.9" r=".63"/>
<circle cx="116.2" cy="72.9" r=".64"/>
<circle cx="116.3" cy="77.9" r="1.37"/>
<circle cx="116.3" cy="77.9" r="1.22"/>
<circle cx="116.4" cy="62.5" r=".75"/>
<circle cx="116.4" cy="62.5" r=".62"/>
<circle cx="116.2" cy="87.2" r=".64"/>
<circle cx="116.2" cy="92.2" r=".64"/>
<circle cx="121.3" cy="89.5" r=".63"/>
<circle cx="121.3" cy="89.5" r="1.23"/>
<circle cx="121.3" cy="89.5" r="1.37"/>
<circle cx="39.9" cy="110" r=".74"/>
<circle cx="39.9" cy="110" r=".63"/>
<circle cx="39.9" cy="110" r=".61"/>
<circle cx="53.4" cy="121.2" r="1.55"/>
<circle cx="53.4" cy="121.2" r="2.62"/>
<circle cx="53.4" cy="121.2" r=".77"/>
<circle cx="53.4" cy="121.2" r="1.75"/>
<circle cx="53.4" cy="121.2" r="2.12"/>
</g>
<path d="M173.2 68.7v27.6" fill="none" stroke="#c0c0c0" stroke-width=".2" stroke-dasharray="15.2 1.3 1.3 1.3" stroke-dashoffset="3.3" stroke-linecap="butt"/>
<path d="M183.3 82.5h-20.2" fill="none" stroke="#c0c0c0" stroke-width=".2" stroke-dasharray="15.2 1.3 1.3 1.3" stroke-dashoffset="7" stroke-linecap="butt"/>
<path d="M152.1 164.6v-8.8" fill="none" stroke="#c0c0c0" stroke-width=".2" stroke-dasharray="15.2 1.3 1.3 1.3" stroke-dashoffset="12.7" stroke-linecap="butt"/>
<g fill="none" stroke="#808080" stroke-width=".2">
<path d="M67.6 48.4l15.3 13.1M83.1 54.3l33.6 1M83.1 54.3l3.6-.3v.8zM83.2 53.3l-.3 7.2M113.1 54.9l3.6 .4-3.6 .3zM116.7 54.3l-.2 7.2M133.4 49.8l-16.9 12.7M82.9 61.5l16.3 13.9M82.9 61.5l3 2-.5 .6zM83.6 60.7h.1M96.5 77.7l2.8-2.3-2.3 2.8zM96.8 72.8l2.4 2.6-2.9-2z"/>
<path d="M99.3 75.4l-45.9 45.8M99.3 75.4v84.3M99.3 75.4l.3 3.6h-.7zM99.3 75.5l2.6-2.5 .4 .6zM99.8 76.2h.1M99.9 74.6h.1M99.9 76.1h.1M100.3 75.4h.1M100.3 75.4h30.8M113.4 64.4l3.1-1.9-2.7 2.5zM116.5 62.5l-17.2 13M117 63.3l.1 .1"/>
<path d="M129.8 71.9h.7l-.4 3.5zM130.1 69.1v27M110.2 89.7h20.9M130.1 89.7l.4 3.6h-.7zM173.2 97.4v75.4M174.2 82.5h14.1M187.3 82.5v82.1M187.3 82.5l.3 3.6h-.7zM26.6 116.2l18.3 15.2M29 117.7l2.5 2.6-3-2zM39.3 110.8l-8.5 10.2M55.7 118.4l.5 .6-2.8 2.2z"/>
<path d="M44.9 131.4l4.9 4M44.9 131.4l3 2-.5 .5zM45.2 131.1l7.5-9.1-8.4 10.1M45.8 130.3l46.1 38.4M45.8 130.3l3 2-.5 .6zM54.1 121.9h.1M98.2 159.7h.3M98.9 156.1h.7l-.3 3.6zM89.4 166.2l2.5 2.5-3-1.9zM98.8 160.4l-7.6 9.1M145.7 171.8h33.8M148.5 171.4l3.5 .4-3.5 .4z"/>
<path d="M152 165.7v7.1M153.1 164.6h35.2M173.2 171.8l3.5-.4v.8zM186.9 161.1h.7l-.3 3.5z"/>
</g>
<path d="M163.1 54.8v14M163.1 55.8h31.3M163.1 55.8l3.5-.3v.7zM169.6 55.5l3.6 .3-3.6 .4zM173.2 54.8v13" fill="none" stroke="#000" stroke-width=".2"/>
<g fill="none" stroke="#c0c0c0" stroke-width=".35">
<path d="M60 5v5M110 5v10M160 5v5M15 48.5h5M200 48.5h5M15 98.5h5M200 98.5h5M15 148.5h10M195 148.5h10M15 198.5h5M200 198.5h5M15 248.5h5"/>
<path d="M200 248.5h5M60 287v5M110 282v10M160 287v5"/>
</g>
<g fill="none" stroke="#c0c0c0" stroke-width=".5">
<path d="M53.8 231.8v17M100.6 231.8v38.2M118.8 231.8v55.2M118.8 238.2h81.2M170.8 231.8v6.4M200 231.8h-180v55.2M20 248.8h180M20 257.3h98.8M20 253h98.8M27.8 248.8v38.2M47 248.8v38.2M64.4 248.8v38.2"/>
<path d="M74.6 248.8v38.2M85 248.8v17M20 265.8h98.8M20 261.5h98.8M20 278.5h54.6M20 274.3h54.6M20 270h180M187 278.5h13M187 270v12.8M20 282.8h180M163 282.8v4.2"/>
</g>
<path d="M15 5h190v287h-190zM20 10h180v277h-180z" fill="none" stroke="#c0c0c0" stroke-width=".7"/>
<text font-size="8.5" x="119.8" y="280.1">002</text>
<g font-size="5.6">
<text x="127.8" y="256.9">Mini Quadruped - Single</text>
<text x="142.9" y="262.6">Leg Asembly</text>
</g>
<g font-size="5.3">
<text x="38.5" y="9.5">4</text>
<text x="83.5" y="9.5">3</text>
<text x="133.6" y="9.5">2</text>
<text x="178.6" y="9.5">1</text>
<text x="16.2" y="31.3">F</text>
<text x="201.2" y="31.3">F</text>
<text x="16.1" y="75.5">E</text>
<text x="201.1" y="75.5">E</text>
<text x="15.5" y="125.5">D</text>
<text x="200.5" y="125.5">D</text>
<text x="15.4" y="175.5">C</text>
<text x="200.4" y="175.5">C</text>
<text x="16" y="225.5">B</text>
<text x="201" y="225.5">B</text>
<text x="15.5" y="269.8">A</text>
<text x="200.5" y="269.8">A</text>
<text x="38.5" y="291.5">4</text>
<text x="83.5" y="291.5">3</text>
<text x="133.6" y="291.5">2</text>
<text x="178.6" y="291.5">1</text>
</g>
<g font-size="4.7" fill="#808080">
<text x="69.3" y="48.4" transform="rotate(41 69.3 48.4)">42.98</text>
<text x="93.1" y="53.6" transform="rotate(2 93.1 53.6)">67.07</text>
<text x="122.4" y="56.8" transform="rotate(-37 122.4 56.8)">42.98</text>
<text x="129.1" y="88.2" transform="rotate(-90 129.1 88.2)">28.60</text>
<text x="70.1" y="103.1" transform="rotate(-45 70.1 103.1)">129.62</text>
<text x="34.6" y="121.5" transform="rotate(40 34.6 121.5)">35.00</text>
<text x="186.3" y="133.6" transform="rotate(-90 186.3 133.6)">164.17</text>
<text x="62.3" y="142.7" transform="rotate(40 62.3 142.7)">120.00</text>
<text x="98.3" y="144.3" transform="rotate(-90 98.3 144.3)">168.47</text>
<text x="156.7" y="170.8">42.25</text>
</g>
<text font-size="4.7" x="181.5" y="54.8">20.25</text>
<text font-size="3.9" x="190.9" y="275.5">A4</text>
<g font-size="2">
<text x="20.6" y="234.6">UNLESS OTHERWISE SPECIFIED:</text>
<text x="20.6" y="237.1">DIMENSIONS ARE IN MILLIMETERS</text>
<text x="20.6" y="239.6">SURFACE FINISH:</text>
<text x="54.4" y="234.6">FINISH:</text>
<text x="101.3" y="234.5">DEBURR AND</text>
<text x="101.3" y="237">BREAK SHARP</text>
<text x="101.3" y="239.5">EDGES</text>
<text x="132.6" y="236">DO NOT SCALE DRAWING</text>
<text x="173.3" y="236.2">REVISION: 01</text>
<text x="20.6" y="242.1">TOLERANCES:</text>
<text x="22.2" y="244.6">LINEAR:</text>
<text x="22.2" y="247.1">ANGULAR:</text>
<text x="34.3" y="252">NAME</text>
<text x="50" y="251.9">SIGNATURE</text>
<text x="67.2" y="251.9">DATE</text>
<text x="120.1" y="251.9">TITLE:</text>
<text x="20.6" y="256.1">DRAWN</text>
<text x="20.9" y="260.3">CHK'D</text>
<text x="20.4" y="264.4">APPV'D</text>
<text x="21.1" y="268.8">MFG</text>
<text x="21.5" y="273">Q.A</text>
<text x="75.6" y="272.5">MATERIAL:</text>
<text x="120" y="272.5">DWG NO.</text>
<text x="75.6" y="285.5">DESIGNED BY: ARCHIT JAIN</text>
<text x="120.1" y="285.6">SCALE: 1:2</text>
<text x="164.5" y="285.6">SHEET 1 OF 1</text>
</g>
</svg>
